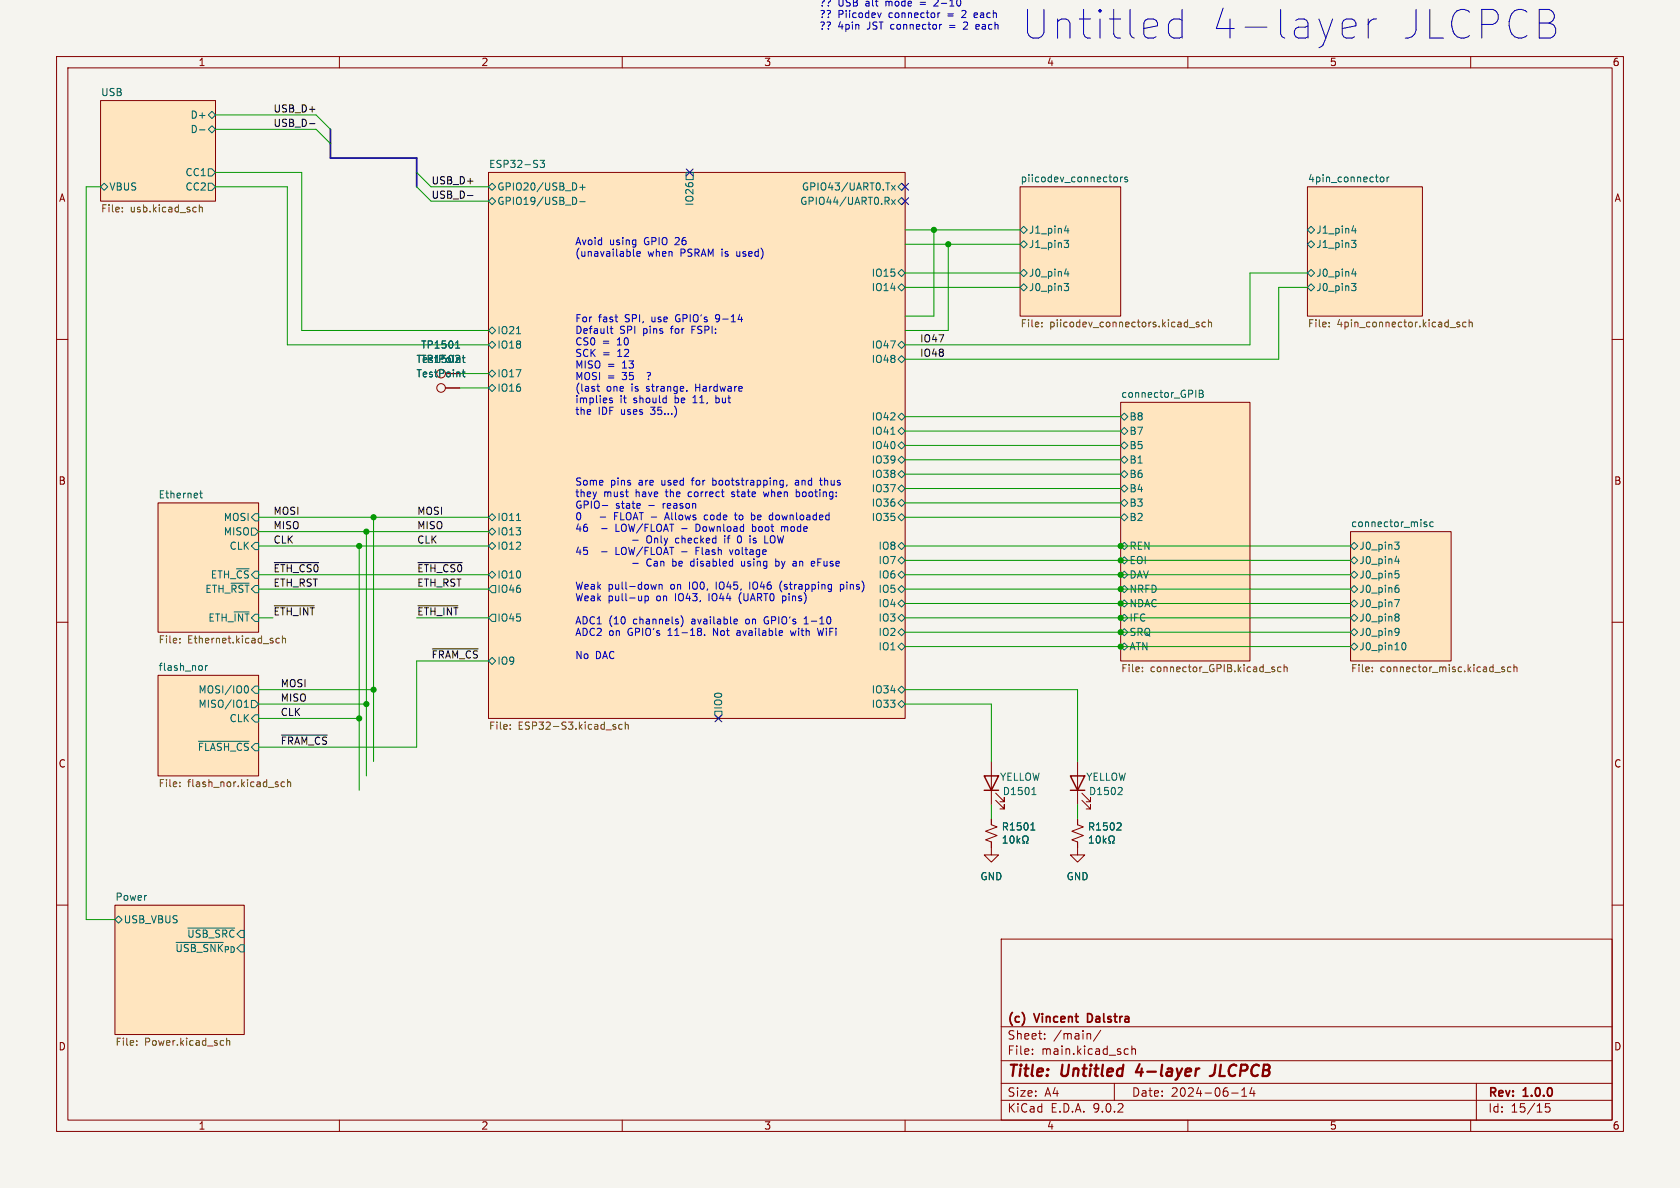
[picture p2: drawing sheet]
<svg xmlns="http://www.w3.org/2000/svg" width="297mm" height="210mm" viewBox="0 0 297 210" stroke-linecap="round" stroke-linejoin="round" font-family="sans-serif">
<path d="M0 0h297v210h-297z" fill="#f5f4ef" stroke="#f5f4ef" stroke-width=".18"/>
<g fill="none" stroke="#840000" stroke-width=".18">
<path d="M10 10h277v190h-277zM12 12h273v186h-273zM17.8 17.8h20.3v17.8h-20.3zM60 10v2M110 10v2M160 10v2M210 10v2M260 10v2M86.4 30.5h73.6v96.5h-73.6zM180.3 33h17.8v22.9h-17.8zM231.1 33h20.4v22.9h-20.4zM10 60h2"/>
<path d="M78.7 68.6h2.6M198.1 71.1h22.9v45.7h-22.9zM285 60h2M27.9 88.9h17.8v22.9h-17.8zM238.8 94h17.7v22.8h-17.7zM10 110h2M27.9 119.4h17.8v17.8h-17.8zM285 110h2M175.3 134.6v7.6M190.5 134.6v7.6M175.3 144.8v1l1 .4-2.1 .7 2.1 .8-2.1 .8 1.1 .3v2.3h1.2l-1.2 1.3-1.3-1.3h1.3M176 141.5l1.5 1.5v-.8v.8h-.7"/>
<path d="M176 140.2l1.5 1.5v-.7v.7h-.7M190.5 144.8v1l1 .4-2 .7 2 .8-2 .8 1 .3v2.3h1.3l-1.3 1.3-1.3-1.3h1.3M191.3 141.5l1.5 1.5v-.8v.8h-.8M191.3 140.2l1.5 1.5v-.7v.7h-.8M10 160h2M20.3 160h22.9v22.9h-22.9zM177 166h108v32h-108zM285 160h2M60 198v2M110 198v2M160 198v2M177 194.5h108"/>
<path d="M177 191.5h108M177 187.5h108M177 181.5h108M182.5 186.3v.1M182.5 185.5v.1M184.7 183.6v.1M184.7 182.8v.1M192.6 182.7l.2 .2v.8M194.6 182.1l-1.3 2M197 191.5v3M199 185.4l.5 .1M199.5 186.3l-.5 .1"/>
<path d="M200.1 185.5l.2-.1 .4 .1v.9M200.1 184.9v1.5M210 198v2M217.7 193.2h1.2M219.5 193.8h.9M219.5 192.7l.5-.4v1.5M221.3 192.2l-.3 1.1h.9M221.7 192.8v1M260 198v2M261 191.5v6.5M274 195.1h-.8v.7l.2-.1h.5l.1 .3v.5l-.3 .1-.5-.1"/>
<circle cx="78" cy="68.6" r=".76"/>
</g>
<path d="M201.5 188.1l-.7 1.4h1.3M211.8 188.9h.2M214.9 188.2l-.2 1.4a.74 .74 0 0 1-.8 .6" fill="none" stroke="#840000" stroke-width=".4"/>
<path d="M192.6 179.2h-.3v1.5h.3" fill="none" stroke="#840000" stroke-width=".3"/>
<g fill="#ffe5bf" stroke="#ffe5bf" stroke-width=".18">
<path d="M231.1 33h20.4v22.9h-20.4z"/>
<path d="M180.3 33h17.8v22.9h-17.8z"/>
<path d="M17.8 17.8h20.3v17.8h-20.3z"/>
<path d="M238.8 94h17.7v22.8h-17.7z"/>
<path d="M86.4 30.5h73.6v96.5h-73.6z"/>
<path d="M198.1 71.1h22.9v45.7h-22.9z"/>
<path d="M20.3 160h22.9v22.9h-22.9z"/>
<path d="M27.9 119.4h17.8v17.8h-17.8z"/>
<path d="M27.9 88.9h17.8v22.9h-17.8z"/>
</g>
<g fill="none" stroke="#006464" stroke-width=".18">
<path d="M37.5 19.7l.6 .6-.6 .7-.7-.7zM17.8 33l.6-.6 .6 .6-.6 .7zM35.3 23h.9M36.8 29.8h.7l.6 .7-.6 .6h-.7zM36.8 32.4h.7l.6 .6-.6 .7h-.7zM37.5 22.2l.6 .7-.6 .6-.7-.6zM86.4 33l.6-.6 .6 .6-.6 .7zM86.4 35.6l.6-.7 .6 .7-.6 .6zM95.5 28.3h.8l-.5 .5 .4 .1v.6l-.2 .1-.5-.1M101.7 34.9l.3 .5-.3 .7M102.5 33.1h1M102.5 35.7h1"/>
<path d="M103 32.6v1M121.3 30.5h1.3v1.3h-1.3zM157.6 35.3l.7 .8M157.6 32.8l.7 .8M158.3 35.3l-.7 .8M158.3 32.8l-.7 .8M158.7 35.6l.7-.7 .6 .7-.6 .6zM158.7 33l.7-.6 .6 .6-.6 .7zM197 31.4l.3-.1 .3 .2-.1 .5-.2 .1h-.3M198.1 31.3v.8M198.5 31.3l-.4 .2M199.3 31.4l-.3-.1-.2 .2 .1 .2 .4 .1v.3h-.5"/>
<path d="M244.1 31.4l.1-.1 .4 .1 .1 .5-.2 .2h-.3l-.1-.1zM245.2 31.3v.8M245.6 31.3l-.4 .2M86.4 58.4l.6-.6 .6 .6-.6 .7zM91.3 59h.7M158.7 50.8l.7-.6 .6 .6-.6 .6zM158.7 48.3l.7-.7 .6 .7-.6 .6zM180.3 50.8l.7-.6 .6 .6-.6 .6zM180.3 48.3l.7-.7 .6 .7-.6 .6zM180.3 40.6l.7-.6 .6 .6-.6 .7zM181 42.5l.6 .7-.6 .6-.7-.6zM188.1 50.1h.8l-.4 .5 .4 .1v.4l-.2 .3h-.4"/>
<path d="M188.1 42.5h.8l-.4 .5 .4 .1v.4l-.2 .3h-.4M188.2 48.4h.8M188.2 40.8h.8M188.8 40.4v.8M188.8 48v.8M231.1 50.8l.7-.6 .6 .6-.6 .6zM231.1 48.3l.7-.7 .6 .7-.6 .6zM231.1 43.2l.7-.7 .6 .7-.6 .6zM231.1 40.6l.7-.6 .6 .6-.6 .7zM238.9 50.1h.8l-.4 .5 .4 .1v.4l-.2 .3h-.4M238.9 42.5h.8l-.4 .5 .4 .1v.4l-.2 .3h-.4M239 48.4h.8"/>
<path d="M239 40.8h.8M239.6 40.4v.8M239.6 48v.8M80.5 61.5h.8M80.8 60.5l.1-.2v1.2M81.7 63.2h.5M81.7 65.8h.5M81.9 62.8v1.1l.3 .2M81.9 65.3v1.1l.3 .2M86.4 66l.6-.6 .6 .6-.6 .7zM86.4 61l.6-.7 .6 .7-.6 .6zM86.4 68.6l.6-.7 .6 .7-.6 .6z"/>
<path d="M157.5 76.8h.7M158.7 61l.7-.7 .6 .7-.6 .6zM158.7 78.7l.7-.6 .6 .6-.6 .7zM158.7 76.2l.7-.6 .6 .6-.6 .6zM158.7 73.7l.7-.7 .6 .7-.6 .6zM159.4 62.9l.6 .6-.6 .6-.7-.6zM198.1 76.2l.7-.6 .6 .6-.6 .6zM198.1 78.7l.7-.6 .6 .6-.6 .7zM198.1 73.7l.7-.7 .6 .7-.6 .6zM212 69h.4l.3 .2-.3 .4 .3 .1v.3l-.2 .2h-.5zM212 69.6h.4M35.3 87.2h.5"/>
<path d="M35.5 86.8v1l.3 .2M44.4 93.3h.7l.6 .7-.6 .6h-.7zM45.1 90.8h.6v1.3h-.6l-.7-.7zM45.1 95.9h.6v1.3h-.6l-.7-.7zM86.4 96.5l.6-.6 .6 .6-.6 .7zM86.4 94l.6-.7 .6 .7-.6 .6zM87 90.8l.6 .6-.6 .7-.6-.7zM91.3 92h.7M158.7 96.5l.7-.6 .6 .6-.6 .7zM158.7 83.8l.7-.6 .6 .6-.6 .7zM158.7 81.3l.7-.7 .6 .7-.6 .6zM158.7 86.4l.7-.7 .6 .7-.6 .6z"/>
<path d="M158.7 91.4l.7-.6 .6 .6-.6 .7zM159.4 98.4l.6 .7-.6 .6-.7-.6zM159.4 88.3l.6 .6-.6 .6-.7-.6zM198.1 99.1l.7-.7 .6 .7-.6 .6zM198.1 96.5l.7-.6 .6 .6-.6 .7zM198.1 83.8l.7-.6 .6 .6-.6 .7zM198.1 86.4l.7-.7 .6 .7-.6 .6zM198.1 91.4l.7-.6 .6 .6-.6 .7zM198.1 88.9l.7-.6 .6 .6-.6 .6zM198.1 81.3l.7-.7 .6 .7-.6 .6zM238.8 99.1l.6-.7 .6 .7-.6 .6zM238.8 96.5l.6-.6 .6 .6-.6 .7z"/>
<path d="M246.5 95.8h.8l-.4 .5 .4 .1v.5l-.2 .2h-.4M246.6 99.2h.8M247.2 98.8v.8M252.2 92.3h-.3l-.2 .1 .1 .2 .4 .1v.3h-.5M253.4 92.3h-.4l-.2 .2 .1 .5h.5M36.3 117.7v.8M36.7 117.7l-.4 .2M40.8 103.1h3.2M41.4 108.2h2.6M86.4 116.8l.6-.6 .6 .6-.6 .7zM87 101l.6 .6-.6 .6-.6-.6zM87 103.5h.6v1.3h-.6l-.6-.7z"/>
<path d="M87 108.6h.6v1.3h-.6l-.6-.7zM158.7 111.8l.7-.7 .6 .7-.6 .6zM158.7 109.2l.7-.6 .6 .6-.6 .7zM158.7 106.7l.7-.7 .6 .7-.6 .6zM158.7 104.1l.7-.6 .6 .6-.6 .7zM158.7 101.6l.7-.6 .6 .6-.6 .6zM158.7 114.3l.7-.6 .6 .6-.6 .6zM198.1 114.3l.7-.6 .6 .6-.6 .6zM198.1 104.1l.7-.6 .6 .6-.6 .7zM198.1 109.2l.7-.6 .6 .6-.6 .7zM198.1 106.7l.7-.7 .6 .7-.6 .6zM198.1 111.8l.7-.7 .6 .7-.6 .6z"/>
<path d="M198.1 101.6l.7-.6 .6 .6-.6 .6zM238.8 114.3l.6-.6 .6 .6-.6 .6zM238.8 106.7l.6-.7 .6 .7-.6 .6zM238.8 104.1l.6-.6 .6 .6-.6 .7zM238.8 111.8l.6-.7 .6 .7-.6 .6zM238.8 101.6l.6-.6 .6 .6-.6 .6zM238.8 109.2l.6-.6 .6 .6-.6 .7zM246.5 106h.9l-.5 1.3M246.7 100.9h.6M246.8 101.4h.3l.2 .2-.1 .5-.4 .1M246.9 103.9h.2l.2 .3v.4l-.4 .1M246.9 108.5h.2l.2 .3-.2 .3"/>
<path d="M246.9 111.1l.4 .1a.84 .84 0 0 1-.3 1.1h-.3M246.9 109.1h.2M247.1 109.1l.2 .2v.3l-.1 .1-.3 .1M247.2 103.4l-.3 .1M247.3 111.6l-.2 .3h-.2M247.9 113.7l.2-.1a.68 .68 0 0 1 .5 .6 .68 .68 0 0 1-.5 .7l-.2-.1M35.1 131h8.9M43.2 125h.7M43.2 124.1l.4-.3v1.2M43.4 121.3l.1-.1a.68 .68 0 0 1 .4 .7 .68 .68 0 0 1-.4 .6l-.1-.1M44.4 123.8h.7l.6 .7-.6 .6h-.7zM45.1 126.4h.6v1.2h-.6l-.7-.6z"/>
<path d="M45.1 121.3h.6v1.3h-.6l-.7-.7zM126.4 125.7h1.2v.7l-.6 .6-.6-.6zM158.7 124.5l.7-.7 .6 .7-.6 .6zM159.4 121.3l.6 .6-.6 .7-.7-.7zM182.5 139.5l.3-.3v1.3M198.2 139.2l.2 .2-.1 .3-.7 .8h.8M177.3 149h.8M177.3 148.1l.4-.3v1.2M178.7 147.9l.2-.1a.68 .68 0 0 1 .4 .6 .68 .68 0 0 1-.4 .6l-.2-.1-.2-.3zM179.8 147.8v1.2M179.9 148.6l.4 .4M180.3 148.2l-.5 .5"/>
<path d="M180.8 149h.3v-.2a.54 .54 0 0 1-.3-.7 .54 .54 0 0 1 .8-.3 .58 .58 0 0 1-.1 1v.2h.3M182.2 146.7h.8M182.4 145.8l.2-.3v1.2M182.4 140.5h.8M192.6 149h.7M192.6 148.1l.3-.3v1.2M193.9 147.9l.2-.1a.68 .68 0 0 1 .4 .6 .68 .68 0 0 1-.4 .6l-.2-.1-.1-.3zM195.1 147.8v1.2M195.2 148.6l.3 .4M195.5 148.2l-.4 .5M196 149h.3v-.2a.54 .54 0 0 1-.2-.7 .54 .54 0 0 1 .7-.3 .58 .58 0 0 1-.1 1v.2h.3M198 145.5l.2 .2-.1 .3-.7 .7h.8"/>
<path d="M20.3 162.6l.7-.7 .6 .7-.6 .6zM31.1 166.6h8.4M33.2 164.1h8.3"/>
</g>
<g fill="none" stroke="#725600" stroke-width=".18">
<path d="M21.6 37.3v.2M21.6 36.7v.1M35.2 36.2v1.3M35.2 36.7l.2-.1 .3 .1 .1 .8M184.2 57.7v.1M184.2 57v.1M210.3 57.9h.9M211.9 57l-.3-.1-.1 .2v.2l.4 .1v.3h-.4M213.1 57l-.4-.1-.2 .3 .1 .5h.5M213.6 57.1l.2-.2 .3 .1 .1 .8M213.6 56.5v1.3M235 57.7v.1"/>
<path d="M235 57v.1M258 57l-.3-.1-.2 .2 .1 .2 .4 .1v.3h-.5M259.2 57l-.4-.1-.2 .3 .1 .5h.5M259.7 57.1l.2-.2 .3 .1 .1 .8M259.7 56.5v1.3M31.8 112.9v.1M31.8 113.5v.2M49.4 112.9l-.4-.1-.2 .3 .1 .5h.5M49.9 112.9l.2-.1 .3 .1 .1 .8M49.9 112.4v1.3M202 118.6v.1M202 118v.1"/>
<path d="M225 118.3l.3 .1 .1 .2-.2 .1h-.2M225 117.9l.3 .1M226.5 118l-.4-.1-.2 .2 .1 .6h.5M227 118l.2-.1 .3 .1 .1 .7M227 117.5v1.2M242.6 118.6v.1M242.6 118v.1M266 118l-.3-.1-.2 .2v.2l.5 .1v.3h-.5M267.1 118l-.4-.1-.2 .2 .1 .6h.5M267.6 118l.2-.1 .3 .1 .1 .7M267.6 117.5v1.2M31.8 138.9v.2"/>
<path d="M31.8 138.3v.1M50.3 138.3l-.4-.1-.2 .3 .1 .5h.5M50.8 138.3l.2-.1 .3 .1 .1 .8M50.8 137.8v1.3M90.2 128.8v.1M90.2 128.1v.1M108.5 128.5h.3l.1 .2-.2 .2h-.2M108.5 128.1h.3M110 128.1h-.4l-.2 .2 .1 .5h.5M110.5 128.2l.2-.1h.3l.1 .8M110.5 127.6v1.3M24.2 184.7v.1"/>
<path d="M24.2 184v.1M39.4 183.9l.1 .1M39.5 184.7l-.1 .1M40.1 183.5v1.3M40.1 184.1l.2-.2 .3 .1v.8"/>
</g>
<path d="M174 137.2h2.5l-1.2 2.5zM174 139.7h2.5M189.2 137.2h2.6l-1.3 2.5zM189.2 139.7h2.6" fill="none" stroke="#840000" stroke-width=".25"/>
<path d="M54.7 21.9h1M82.7 34.6h.9M48.5 99.5h7.8M73.9 99.5h7.8M48.5 107.1h7.1M73.9 107.1h7.1M76.4 114.7h8.1M49.8 129.9h8" fill="none" stroke="#0f0f0f" stroke-width=".18"/>
<path d="M58.4 22.9v5h15.3v5.1" fill="none" stroke="#000084" stroke-width=".3"/>
<g fill="none" stroke="#009600" stroke-width=".18">
<path d="M17.8 33h-2.6v129.6h5.1M38.1 22.9h17.8l2.5 2.5M38.1 20.3h17.8l2.5 2.6M38.1 33h12.7v28h35.6M38.1 30.5h15.2v27.9h33.1M73.7 33l2.5 2.6h10.2M73.7 30.5l2.5 2.5h10.2M160 48.3h20.3M160 50.8h20.3M160 40.6h20.3M160 43.2h20.3M165.1 40.6v15.3h-5.1"/>
<path d="M167.6 43.2v15.2h-7.6M231.1 48.3h-10.1v12.7h-61M231.1 50.8h-5v12.7h-66.1M81.3 68.6h5.1M81.3 66h5.1M160 73.7h38.1M160 78.7h38.1M160 76.2h38.1M45.7 96.5h40.7M45.7 91.4h40.7M45.7 94h40.7M63.5 96.5v43.2"/>
<path d="M64.8 94v43.2M66 91.4v43.2M160 99.1h78.8M160 96.5h78.8M160 91.4h38.1M160 88.9h38.1M160 81.3h38.1M160 83.8h38.1M160 86.4h38.1M45.7 109.2h2.6M45.7 104.1h40.7M45.7 101.6h40.7"/>
<path d="M73.7 109.2h12.7M86.4 116.8h-12.7v15.3h-28M160 114.3h78.8M160 109.2h78.8M160 104.1h78.8M160 101.6h78.8M160 106.7h78.8M160 111.8h78.8M45.7 124.5h19.1M45.7 121.9h20.3M45.7 127h17.8M160 121.9h30.5v12.7"/>
<path d="M160 124.5h15.3v10.1M175.3 142.2v2.6M190.5 142.2v2.6"/>
</g>
<path d="M121.3 29.9l1.2 1.2M122.5 29.9l-1.2 1.2M159.4 35l1.2 1.2M159.4 32.4l1.2 1.2M160.6 35l-1.2 1.2M160.6 32.4l-1.2 1.2M126.4 126.4l1.2 1.2M127.6 126.4l-1.2 1.2" fill="none" stroke="#000084" stroke-width=".18"/>
<g fill="none" stroke="#0000c2" stroke-width=".18">
<path d="M155.2 2.3l.3 .8 .3-.8M165.8 .3l-.7 .8h.8M165.8 2.3v.8M166.2 2.3l-.4 .2M166.5 4.3l-.4 .3M170.5 3.9l-.2 .1M171 4.4l-.7 .8h.8M172.4 2.3l-.2 .2v.4l.2 .2M172.5 5l.2 .2h.2M172.8 2.6l-.6 .1M172.9 4.3h-.2l-.2 .2M173.1 4.6l-.6 .1"/>
<path d="M209 1.7v5M209 3.6l-.5-.2h-1l-.7 .4-.2 .5v1.5l.4 .7 .5 .2h1l.5-.2M237.3 6l.2 .5 .5 .2h1l.5-.2M237.3 4.1l.2-.5 .5-.2h1l.5 .2 .2 .5v.5l-2.4 .4M241.9 3.4v3.3M243.3 3.4a1.3 1.3 0 0 0-1.4 .9M107.9 58.1h.5M108.1 57.7v1.1l.3 .1M112 44v1.1l.2 .2M112.6 44.9l.6-.1-.1-.3h-.3l-.2 .1v.6h.5M126.6 56.9h.3M126.7 55.6l-.2 .3v.3l.2 .2"/>
<path d="M130.5 56.5h.8M105.5 68.3h.5M105.7 67.9v1.1l.3 .2M108.2 70.4h-.3l-.2 .1 .1 .2 .4 .1v.3h-.5M121.4 69v.2M122.5 71.2h.7M122.6 70.2l-.1 .1M126.6 69.9v1.3M126.6 71.1l.1 .1M126.7 70.4h-.1M106.5 89.4h.9M111.9 95.5h.9"/>
<path d="M111.9 99.6h.9M117.6 91.5h.6M117.9 90.6l-.4 1.3M123 92.7v1.2h.4M123 96.8v1.2M123 97.4h.5M125.1 91.1l-.4-.1-.2 .3 .1 .5h.5M126 84.5v1.3M126 85.7l.1 .1M126.1 84.9l-.1 .1M129 97.2l.3 .8 .3-.8M129.3 87.7l.2 .1"/>
<path d="M129.4 99.2l.1 .1M129.5 87l-.2 .1 .2 .3M129.5 98.8v1.3M129.8 91h.5M130 90.6v1.1l.3 .2M132.6 94.7v.1M132.6 95.1v.9M133 93.9h.4M133 92.7v1.2M133.2 91l.2 .3v.3l-.2 .3M133.4 93.1h-.4M135 87l.2 .8 .2-.6"/>
<path d="M135.2 94.7v1.3h.6M137.1 98.8v1.3M137.3 99.2l-.2 .1M138.1 84.9l.4 .1M138.2 93.2l.3-.1 .2 .2M138.2 93.1v.8M138.5 84.9v1l-.2 .2M138.5 85.7l-.4 .1M139.1 85.7l-.1 .2M140.2 99.9l.1 .2h.3M140.6 99.2l-.4 .1M140.6 99.6h-.3l-.1 .2"/>
<path d="M140.8 86.5v1.3M140.8 87h.3l.2 .1M141 84.9l-.4 .1M141.1 85.3h-.3l-.2 .2v.2l.5 .1M141.3 87.7l-.2 .1-.3-.1M143.5 99.3h.5M144 99.5l-.6 .1M144.9 84.9h.5M145.1 84.5v1.1l.3 .2M113.4 105.4v.8M113.4 106.1l-.1 .1M114 105.4v1.2"/>
<path d="M114 105.4h.4l.2 .2-.1 .5h-.5M116 103.3l-.2 .9-.3-.6M116.5 103.3v.9M116.5 103.4l.2-.1 .3 .1 .1 .8M120.4 108.8a1.47 1.47 0 0 1 0 1.9M123.8 111.1l.2 .2-.2 .3 .2 .3v.2l-.2 .2M124.6 112.2v.1M129.5 100l-.1 .1M129.9 109.4l.4 .1 .1 .2-.6 .2M130.3 110.2l-.4 .1M130.4 111.5l-.1 .1M130.4 111.9l-.2 .1 .2 .3"/>
<path d="M130.8 105.1l-.1 .5 .1 .7M132.5 102.9v1.3M135.3 109.1l-.2 .5 .2 .6M137.1 100l.2 .1M138.2 102.7a1.46 1.46 0 0 0 0 1.9M138.3 106.1l.4 .1M138.3 105.4v1.2M138.7 105.4h-.4M139.7 111.5l.3 .8 .2-.6M142.2 110.3h.7M142.2 109.4l.3-.4v1.3M143.5 100h.5"/>
<path d="M144.5 111.1l.3 1.2 .3-.9 .2 .9M148.6 103.4l.3-.1 .2 .1M148.6 103.3v1.3M149.1 104l-.2 .2-.3-.1"/>
</g>
<g fill="#009600" stroke="#009600" stroke-width=".18">
<circle cx="198.1" cy="96.5" r=".46"/>
<circle cx="198.1" cy="99.1" r=".46"/>
<circle cx="63.5" cy="127" r=".46"/>
<circle cx="64.8" cy="124.5" r=".46"/>
<circle cx="66" cy="121.9" r=".46"/>
<circle cx="198.1" cy="114.3" r=".46"/>
<circle cx="64.8" cy="94" r=".46"/>
<circle cx="66" cy="91.4" r=".46"/>
<circle cx="63.5" cy="96.5" r=".46"/>
<circle cx="165.1" cy="40.6" r=".46"/>
<circle cx="167.6" cy="43.2" r=".46"/>
<circle cx="198.1" cy="106.7" r=".46"/>
<circle cx="198.1" cy="101.6" r=".46"/>
<circle cx="198.1" cy="104.1" r=".46"/>
<circle cx="198.1" cy="109.2" r=".46"/>
<circle cx="198.1" cy="111.8" r=".46"/>
</g>
<g font-size="7.1" fill="#0000c2">
<text x="180.3" y="7.4">Untitled</text>
<text x="213.4" y="7.4">4-layer</text>
<text x="246.5" y="7.4">JLCPCB</text>
</g>
<g font-size="2.8" fill="#840000">
<text x="178" y="190.9">Title:</text>
<text x="187.7" y="190.9">Untitled</text>
<text x="201.7" y="190.9">4-layer</text>
<text x="215.7" y="190.9">JLCPCB</text>
</g>
<g font-size="2.1" fill="#840000">
<text x="178" y="184">Sheet:</text>
<text x="178" y="181.2">(c)</text>
<text x="183" y="181.2">Vincent</text>
<text x="186.2" y="184">/main/</text>
<text x="192.9" y="181.2">Dalstra</text>
<text x="178" y="186.7">File:</text>
<text x="184.1" y="186.7">main.kicad_sch</text>
<text x="178" y="196.9">KiCad</text>
<text x="178" y="194.1">Size:</text>
<text x="184.7" y="194.1">A4</text>
<text x="185.7" y="196.9">E.D.A.</text>
<text x="193.3" y="196.9">9.0.2</text>
<text x="200" y="194.1">Date:</text>
<text x="207" y="194.1">2024-06-14</text>
<text x="263" y="194.3">Rev:</text>
<text x="263" y="196.9">Id:</text>
<text x="267.1" y="196.9">15/15</text>
<text x="269.4" y="194.3">1.0.0</text>
</g>
<g font-size="1.8" fill="#0000c2">
<text x="144.8" y="1.2">??</text>
<text x="144.8" y="3.3">??</text>
<text x="144.8" y="5.3">??</text>
<text x="148.1" y="1.2">USB</text>
<text x="148.1" y="3.3">Piicodev</text>
<text x="148.1" y="5.3">4pin</text>
<text x="153.1" y="1.2">alt</text>
<text x="153.4" y="5.3">JST connector</text>
<text x="156.8" y="1.2">mode</text>
<text x="157.2" y="3.3">connector</text>
<text x="163.1" y="1.2">=</text>
<text x="165.8" y="1.2">2-10</text>
<text x="167.8" y="3.3">=</text>
<text x="168.3" y="5.3">=</text>
<text x="170.5" y="3.3">2</text>
<text x="171" y="5.3">2</text>
<text x="172.9" y="3.3">each</text>
<text x="173.4" y="5.3">each</text>
<text x="101.6" y="43.4">Avoid</text>
<text x="101.6" y="45.5">(unavailable</text>
<text x="107.7" y="43.4">using</text>
<text x="114" y="43.4">GPIO 26</text>
<text x="114.5" y="45.5">when</text>
<text x="120.4" y="45.5">PSRAM is</text>
<text x="130.7" y="45.5">used)</text>
<text x="101.6" y="57.1">For</text>
<text x="101.6" y="59.1">Default</text>
<text x="105.8" y="57.1">fast</text>
<text x="109.5" y="59.1">SPI</text>
<text x="110.6" y="57.1">SPI,</text>
<text x="113.8" y="59.1">pins</text>
<text x="115.5" y="57.1">use</text>
<text x="118.9" y="59.1">for</text>
<text x="119.9" y="57.1">GPIO's</text>
<text x="122.7" y="59.1">FSPI:</text>
<text x="127.2" y="57.1">9-14</text>
<text x="101.6" y="61.1">CS0</text>
<text x="101.6" y="63.2">SCK</text>
<text x="101.6" y="65.2">MISO</text>
<text x="106.5" y="61.1">=</text>
<text x="106.5" y="63.2">=</text>
<text x="107.4" y="65.2">=</text>
<text x="109.2" y="61.1">10</text>
<text x="109.3" y="63.2">12</text>
<text x="110.1" y="65.2">13</text>
<text x="101.6" y="67.3">MOSI</text>
<text x="101.6" y="69.3">(last</text>
<text x="101.6" y="71.4">implies</text>
<text x="107.2" y="69.3">one</text>
<text x="107.4" y="67.3">=</text>
<text x="109.6" y="71.4">it</text>
<text x="110.1" y="67.3">35</text>
<text x="111.7" y="69.3">is</text>
<text x="112.1" y="71.4">should</text>
<text x="114.5" y="69.3">strange.</text>
<text x="114.9" y="67.3">?</text>
<text x="119.6" y="71.4">be</text>
<text x="123" y="71.4">11,</text>
<text x="123.4" y="69.3">Hardware</text>
<text x="127.2" y="71.4">but</text>
<text x="101.6" y="73.4">the</text>
<text x="105.7" y="73.4">IDF</text>
<text x="109.9" y="73.4">uses</text>
<text x="115.3" y="73.4">35...)</text>
<text x="101.6" y="85.9">Some</text>
<text x="101.6" y="88">they</text>
<text x="106.7" y="88">must</text>
<text x="107.9" y="85.9">pins</text>
<text x="112.5" y="88">have</text>
<text x="113" y="85.9">are</text>
<text x="117.2" y="85.9">used</text>
<text x="118" y="88">the</text>
<text x="122.1" y="88">correct</text>
<text x="122.8" y="85.9">for</text>
<text x="126.6" y="85.9">bootstrapping,</text>
<text x="130" y="88">state</text>
<text x="135.9" y="88">when</text>
<text x="141.5" y="85.9">and</text>
<text x="141.8" y="88">booting:</text>
<text x="146.1" y="85.9">thus</text>
<text x="101.6" y="90">GPIO-</text>
<text x="101.6" y="92.1">0</text>
<text x="101.6" y="94.1">46</text>
<text x="106.3" y="92.1">-</text>
<text x="106.4" y="94.1">-</text>
<text x="108.8" y="90">state</text>
<text x="109.1" y="92.1">FLOAT -</text>
<text x="109.1" y="94.1">LOW/FLOAT</text>
<text x="114.7" y="90">-</text>
<text x="117.4" y="90">reason</text>
<text x="118.5" y="92.1">Allows</text>
<text x="120.9" y="94.1">-</text>
<text x="123.7" y="94.1">Download</text>
<text x="125.6" y="92.1">code</text>
<text x="131.2" y="92.1">to</text>
<text x="133.8" y="94.1">boot</text>
<text x="134.3" y="92.1">be</text>
<text x="137.7" y="92.1">downloaded</text>
<text x="139.2" y="94.1">mode</text>
<text x="101.6" y="98.2">45</text>
<text x="106.4" y="98.2">-</text>
<text x="109.1" y="98.2">LOW/FLOAT</text>
<text x="114.2" y="96.1">Only</text>
<text x="114.2" y="100.2">Can</text>
<text x="118.9" y="100.2">be</text>
<text x="119.5" y="96.1">checked</text>
<text x="120.9" y="98.2">-</text>
<text x="122.3" y="100.2">disabled</text>
<text x="123.7" y="98.2">Flash</text>
<text x="128.3" y="96.1">if</text>
<text x="129.9" y="98.2">voltage</text>
<text x="130.8" y="96.1">0</text>
<text x="131.5" y="100.2">using</text>
<text x="133.2" y="96.1">is</text>
<text x="136" y="96.1">LOW</text>
<text x="137.8" y="100.2">by</text>
<text x="141" y="100.2">an</text>
<text x="144.5" y="100.2">eFuse</text>
<text x="101.6" y="104.3">Weak</text>
<text x="101.6" y="106.4">Weak</text>
<text x="107.5" y="104.3">pull-down</text>
<text x="107.5" y="106.4">pull-up</text>
<text x="116.2" y="106.4">on</text>
<text x="118.6" y="104.3">on</text>
<text x="119.6" y="106.4">IO43,</text>
<text x="122.1" y="104.3">IO0,</text>
<text x="125.8" y="106.4">IO44</text>
<text x="127" y="104.3">IO45,</text>
<text x="131.3" y="106.4">(UART0</text>
<text x="133.2" y="104.3">IO46</text>
<text x="138.7" y="104.3">(strapping</text>
<text x="139.2" y="106.4">pins)</text>
<text x="149.6" y="104.3">pins)</text>
<text x="101.6" y="110.5">ADC1</text>
<text x="101.6" y="112.5">ADC2</text>
<text x="107.6" y="110.5">(10</text>
<text x="107.6" y="112.5">on</text>
<text x="111.1" y="112.5">GPIO's</text>
<text x="112" y="110.5">channels)</text>
<text x="118.4" y="112.5">11-18.</text>
<text x="122.5" y="110.5">available</text>
<text x="126.5" y="112.5">Not</text>
<text x="130.9" y="112.5">available</text>
<text x="132.3" y="110.5">on</text>
<text x="135.8" y="110.5">GPIO's</text>
<text x="140.7" y="112.5">with</text>
<text x="143" y="110.5">1-10</text>
<text x="145.7" y="112.5">WiFi</text>
<text x="101.6" y="116.6">No</text>
<text x="105.3" y="116.6">DAC</text>
</g>
<g font-size="1.8" fill="#840000">
<text x="35" y="11.9">1</text>
<text x="85" y="11.9">2</text>
<text x="135" y="11.9">3</text>
<text x="185" y="11.9">4</text>
<text x="235" y="11.9">5</text>
<text x="285" y="11.9">6</text>
<text x="10.3" y="35.9">A</text>
<text x="285.3" y="35.9">A</text>
<text x="10.3" y="85.9">B</text>
<text x="285.3" y="85.9">B</text>
<text x="10.3" y="135.9">C</text>
<text x="285.3" y="135.9">C</text>
<text x="10.3" y="185.9">D</text>
<text x="285.3" y="185.9">D</text>
<text x="35" y="199.9">1</text>
<text x="85" y="199.9">2</text>
<text x="135" y="199.9">3</text>
<text x="185" y="199.9">4</text>
<text x="235" y="199.9">5</text>
<text x="285" y="199.9">6</text>
</g>
<g font-size="1.8" fill="#006464">
<text x="17.8" y="17.1">USB</text>
<text x="33.6" y="21.2">D+</text>
<text x="33.6" y="23.7">D-</text>
<text x="86.4" y="29.8">ESP32-S3</text>
<text x="19.2" y="33.9">VBUS</text>
<text x="32.7" y="31.3">CC1</text>
<text x="32.7" y="33.9">CC2</text>
<text x="87.8" y="33.9">GPIO20/USB_D+</text>
<text x="141.7" y="33.9">GPIO43/UART0.Tx</text>
<text x="180.3" y="32.3">piicodev_connectors</text>
<text x="231.1" y="32.3">4pin_connector</text>
<text x="87.8" y="36.4">GPIO19/USB_D-</text>
<text x="122.8" y="36.5" transform="rotate(-90 122.8 36.5)">IO26</text>
<text x="141.4" y="36.4">GPIO44/UART0.Rx</text>
<text x="181.8" y="41.5">J1_pin4</text>
<text x="232.6" y="41.5">J1_pin4</text>
<text x="181.8" y="44">J1_pin3</text>
<text x="232.6" y="44">J1_pin3</text>
<text x="154" y="51.7">IO14</text>
<text x="154" y="49.1">IO15</text>
<text x="181.8" y="51.7">J0_pin3</text>
<text x="181.8" y="49.1">J0_pin4</text>
<text x="232.6" y="51.7">J0_pin3</text>
<text x="232.6" y="49.1">J0_pin4</text>
<text x="87.8" y="59.3">IO21</text>
<text x="73.5" y="64.4">TestPoint</text>
<text x="74.3" y="61.8">TP1501</text>
<text x="74.3" y="64.4">TP1502</text>
<text x="87.8" y="61.8">IO18</text>
<text x="154" y="61.8">IO47</text>
<text x="154" y="64.4">IO48</text>
<text x="73.5" y="66.9">TestPoint</text>
<text x="87.8" y="66.9">IO17</text>
<text x="87.8" y="69.4">IO16</text>
<text x="198.1" y="70.4">connector_GPIB</text>
<text x="154" y="77.1">IO41</text>
<text x="154" y="74.5">IO42</text>
<text x="199.6" y="77.1">B7</text>
<text x="199.6" y="74.5">B8</text>
<text x="154" y="82.1">IO39</text>
<text x="154" y="79.6">IO40</text>
<text x="199.6" y="79.6">B5</text>
<text x="199.6" y="82.1">B1</text>
<text x="27.9" y="88.2">Ethernet</text>
<text x="154" y="84.7">IO38</text>
<text x="154" y="87.2">IO37</text>
<text x="154" y="89.8">IO36</text>
<text x="199.6" y="84.7">B6</text>
<text x="199.6" y="87.2">B4</text>
<text x="199.6" y="89.8">B3</text>
<text x="39.5" y="94.8">MISO</text>
<text x="39.5" y="92.3">MOSI</text>
<text x="87.8" y="94.8">IO13</text>
<text x="87.8" y="92.3">IO11</text>
<text x="154" y="92.3">IO35</text>
<text x="199.6" y="92.3">B2</text>
<text x="238.8" y="93.3">connector_misc</text>
<text x="40.5" y="97.4">CLK</text>
<text x="87.8" y="97.4">IO12</text>
<text x="155.2" y="99.9">IO7</text>
<text x="155.2" y="97.4">IO8</text>
<text x="199.6" y="99.9">EOI</text>
<text x="199.6" y="97.4">REN</text>
<text x="240.2" y="99.9">J0_pin4</text>
<text x="240.2" y="97.4">J0_pin3</text>
<text x="36.2" y="105">ETH_~{RST}</text>
<text x="37.2" y="102.5">ETH_~{CS}</text>
<text x="87.8" y="102.5">IO10</text>
<text x="87.8" y="105">IO46</text>
<text x="155.2" y="107.5">IO4</text>
<text x="155.2" y="105">IO5</text>
<text x="155.2" y="102.5">IO6</text>
<text x="199.6" y="105">NRFD</text>
<text x="199.6" y="107.5">NDAC</text>
<text x="199.6" y="102.5">DAV</text>
<text x="240.2" y="107.5">J0_pin7</text>
<text x="240.2" y="105">J0_pin6</text>
<text x="240.2" y="102.5">J0_pin5</text>
<text x="36.7" y="110.1">ETH_~{INT}</text>
<text x="87.8" y="110.1">IO45</text>
<text x="155.2" y="112.6">IO2</text>
<text x="155.2" y="110.1">IO3</text>
<text x="199.6" y="110.1">IFC</text>
<text x="199.6" y="112.6">SRQ</text>
<text x="240.2" y="112.6">J0_pin9</text>
<text x="240.2" y="110.1">J0_pin8</text>
<text x="27.9" y="118.7">flash_nor</text>
<text x="87.8" y="117.7">IO9</text>
<text x="155.2" y="115.2">IO1</text>
<text x="199.6" y="115.2">ATN</text>
<text x="240.2" y="115.2">J0_pin10</text>
<text x="35" y="122.8">MOSI/IO0</text>
<text x="35" y="125.3">MISO/IO1</text>
<text x="127.9" y="125.5" transform="rotate(-90 127.9 125.5)">IO0</text>
<text x="154" y="122.8">IO34</text>
<text x="154" y="125.3">IO33</text>
<text x="40.5" y="127.9">CLK</text>
<text x="34.9" y="132.9">~{FLASH_CS}</text>
<text x="176.7" y="138.2">YELLOW</text>
<text x="177.2" y="140.8">D1501</text>
<text x="191.9" y="138.2">YELLOW</text>
<text x="192.4" y="140.8">D1502</text>
<text x="177" y="147">R1501</text>
<text x="192.2" y="147">R1502</text>
<text x="173.2" y="155.8">GND</text>
<text x="188.5" y="155.8">GND</text>
<text x="20.3" y="159.3">Power</text>
<text x="21.8" y="163.4">USB_VBUS</text>
<text x="33" y="166">~{USB_SRC}</text>
<text x="30.8" y="168.5">~{USB_SNK}_{PD}</text>
</g>
<g font-size="1.8" fill="#0f0f0f">
<text x="48.3" y="22.5">USB_D-</text>
<text x="48.3" y="20">USB_D+</text>
<text x="76.2" y="32.7">USB_D+</text>
<text x="76.2" y="35.2">USB_D-</text>
<text x="162.6" y="60.6">IO47</text>
<text x="162.6" y="63.2">IO48</text>
<text x="48.3" y="93.6">MISO</text>
<text x="48.3" y="91.1">MOSI</text>
<text x="73.7" y="93.6">MISO</text>
<text x="73.7" y="91.1">MOSI</text>
<text x="48.3" y="96.2">CLK</text>
<text x="48.3" y="101.3">~{ETH_CS0}</text>
<text x="73.7" y="96.2">CLK</text>
<text x="73.7" y="101.3">~{ETH_CS0}</text>
<text x="48.3" y="103.8">ETH_RST</text>
<text x="73.7" y="103.8">ETH_RST</text>
<text x="48.3" y="108.9">~{ETH_INT}</text>
<text x="73.7" y="108.9">~{ETH_INT}</text>
<text x="76.2" y="116.5">~{FRAM_CS}</text>
<text x="49.5" y="124.1">MISO</text>
<text x="49.5" y="121.6">MOSI</text>
<text x="49.5" y="126.7">CLK</text>
<text x="49.5" y="131.7">~{FRAM_CS}</text>
</g>
<g font-size="1.8" fill="#725600">
<text x="17.8" y="37.9">File:</text>
<text x="23" y="37.9">usb.kicad_sch</text>
<text x="180.3" y="58.2">File:</text>
<text x="185.6" y="58.2">piicodev_connectors.kicad_sch</text>
<text x="231.1" y="58.2">File:</text>
<text x="236.4" y="58.2">4pin_connector.kicad_sch</text>
<text x="27.9" y="114.1">File:</text>
<text x="33.2" y="114.1">Ethernet.kicad_sch</text>
<text x="198.1" y="119.2">File:</text>
<text x="203.3" y="119.2">connector_GPIB.kicad_sch</text>
<text x="238.8" y="119.2">File:</text>
<text x="244" y="119.2">connector_misc.kicad_sch</text>
<text x="86.4" y="129.3">File:</text>
<text x="91.6" y="129.3">ESP32-S3.kicad_sch</text>
<text x="27.9" y="139.5">File:</text>
<text x="33.2" y="139.5">flash_nor.kicad_sch</text>
<text x="20.3" y="185.2">File:</text>
<text x="25.5" y="185.2">Power.kicad_sch</text>
</g>
</svg>
